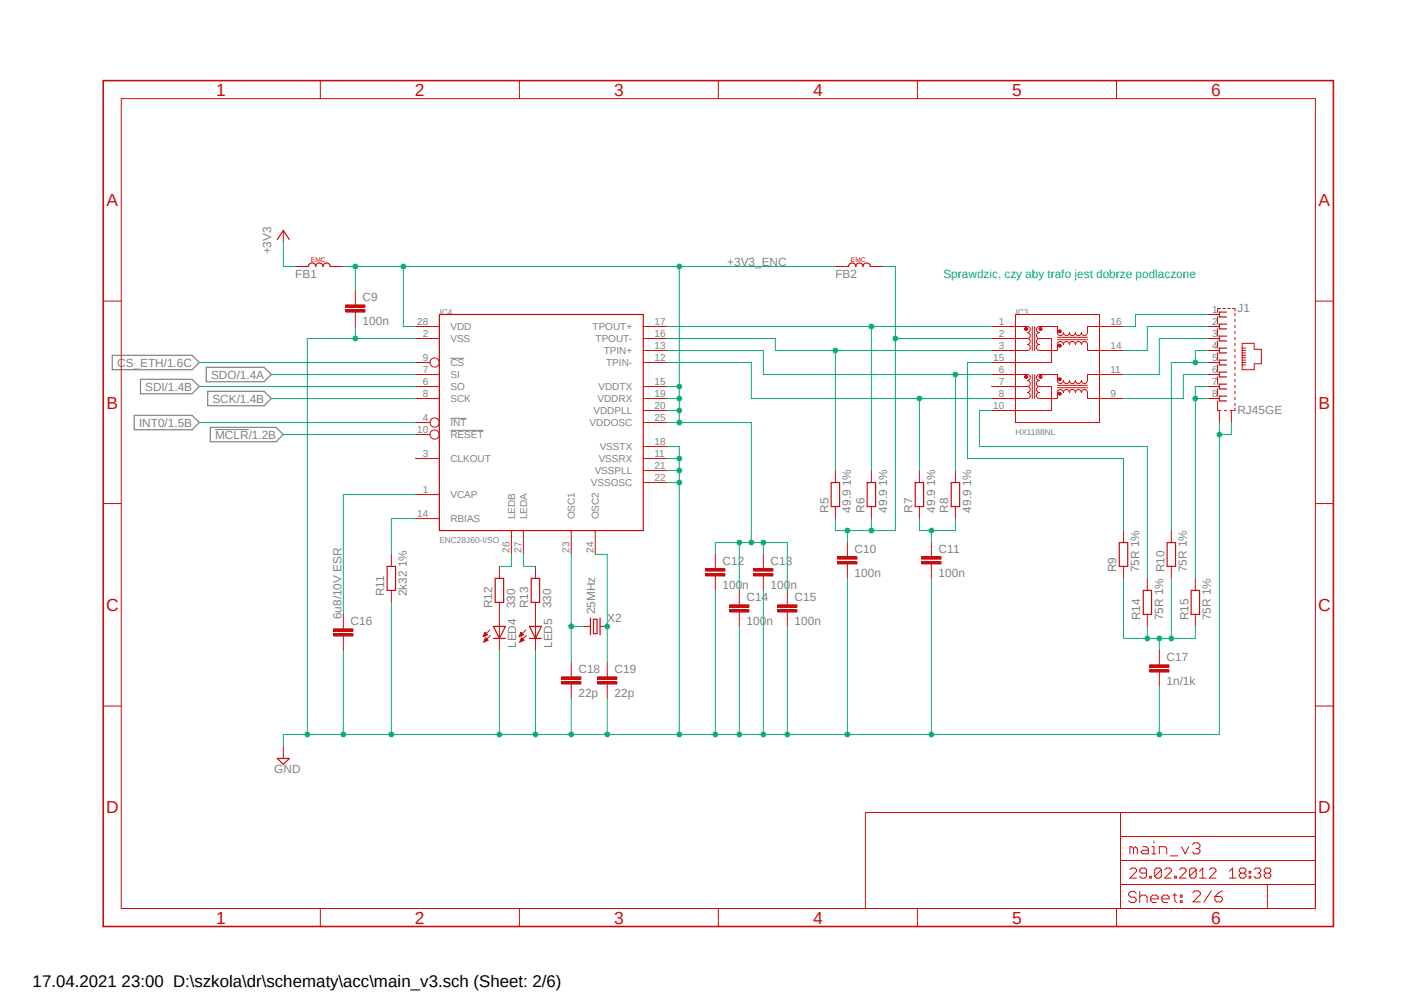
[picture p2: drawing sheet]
<svg xmlns="http://www.w3.org/2000/svg" width="297mm" height="210mm" viewBox="0 0 297 210" stroke-linecap="round" stroke-linejoin="round" font-family="sans-serif">
<path d="M21.3 16.7l261.2 179.9M282.5 16.7l-261.2 179.9" fill="none" stroke="#fff" stroke-width=".21"/>
<path d="M95.3 75.8h2.9M45.5 90.9h7.1M95.3 88.5h3.4M95.3 91.1h7" fill="none" stroke="#808080" stroke-width=".21"/>
<path d="M23.7 75.2h16.9l1.6 1.5-1.6 1.5h-16.9zM43.6 77.7h12.3l1.5 1.5-1.5 1.6h-12.3zM28.4 87.9h12.2l1.6 1.5-1.6 1.5h-12.2zM29.7 80.3h10.9l1.6 1.5-1.6 1.5h-10.9zM43.9 82.8h12l1.5 1.5-1.5 1.6h-12zM44.5 90.4h13.9l1.5 1.5-1.5 1.6h-13.9z" fill="none" stroke="#808080" stroke-width=".25"/>
<g fill="none" stroke="#c90d0c" stroke-width=".21">
<path d="M214.8 69.1h2.6a.64 .64 0 0 1 .6 .6 .64 .64 0 0 1-.6 .7 .64 .64 0 0 1 .6 .6 .64 .64 0 0 1-.6 .6M214.8 79.2h2.6a.64 .64 0 0 1 .6 .7 .64 .64 0 0 1-.6 .6 .64 .64 0 0 1 .6 .7 .64 .64 0 0 1-.6 .6M214.8 71.6h2.6M214.8 66.5h17.8v22.9h-17.8zM217.4 71.6a.64 .64 0 0 1 .6 .7 .64 .64 0 0 1-.6 .6 .64 .64 0 0 1 .6 .6 .64 .64 0 0 1-.6 .7h-2.6M218.4 69.1v5.1M218.4 79.2v5.1M218.9 69.1v5.1M218.9 79.2v5.1M219.9 71.6a.64 .64 0 0 0-.6 .7 .64 .64 0 0 0 .6 .6 .64 .64 0 0 0-.6 .6 .64 .64 0 0 0 .6 .7h3.8v-1.3a.64 .64 0 0 1 .7-.7 .64 .64 0 0 1 .6 .7 .64 .64 0 0 1 .6-.7 .64 .64 0 0 1 .7 .7 .64 .64 0 0 1 .6-.7 .64 .64 0 0 1 .6 .7 .64 .64 0 0 1 .7-.7 .64 .64 0 0 1 .6 .7 .64 .64 0 0 1 .6-.7 .64 .64 0 0 1 .7 .7v1.3h2.5M219.9 71.6h2.6v5.1h-7.7M223.7 71.4h6.4"/>
<path d="M223.7 71.9h6.4M232.6 69.1h-2.5v1.3a.64 .64 0 0 1-.7 .6 .64 .64 0 0 1-.6-.6 .64 .64 0 0 1-.6 .6 .64 .64 0 0 1-.7-.6 .64 .64 0 0 1-.6 .6 .64 .64 0 0 1-.6-.6 .64 .64 0 0 1-.7 .6 .64 .64 0 0 1-.6-.6 .64 .64 0 0 1-.6 .6 .64 .64 0 0 1-.7-.6v-1.3h-3.8a.64 .64 0 0 0-.6 .6 .64 .64 0 0 0 .6 .7 .64 .64 0 0 0-.6 .6 .64 .64 0 0 0 .6 .6M232.6 79.2h-2.5v1.3a.64 .64 0 0 1-.7 .7 .64 .64 0 0 1-.6-.7 .64 .64 0 0 1-.6 .7 .64 .64 0 0 1-.7-.7 .64 .64 0 0 1-.6 .7 .64 .64 0 0 1-.6-.7 .64 .64 0 0 1-.7 .7 .64 .64 0 0 1-.6-.7 .64 .64 0 0 1-.6 .7 .64 .64 0 0 1-.7-.7v-1.3h-3.8a.64 .64 0 0 0-.6 .7 .64 .64 0 0 0 .6 .6 .64 .64 0 0 0-.6 .7 .64 .64 0 0 0 .6 .6M214.8 81.8h2.6M217.4 81.8a.64 .64 0 0 1 .6 .6 .64 .64 0 0 1-.6 .7 .64 .64 0 0 1 .6 .6 .64 .64 0 0 1-.6 .6h-2.6M219.9 81.8a.64 .64 0 0 0-.6 .6 .64 .64 0 0 0 .6 .7 .64 .64 0 0 0-.6 .6 .64 .64 0 0 0 .6 .6h3.8v-1.2a.64 .64 0 0 1 .7-.7 .64 .64 0 0 1 .6 .7 .64 .64 0 0 1 .6-.7 .64 .64 0 0 1 .7 .7 .64 .64 0 0 1 .6-.7 .64 .64 0 0 1 .6 .7 .64 .64 0 0 1 .7-.7 .64 .64 0 0 1 .6 .7 .64 .64 0 0 1 .6-.7 .64 .64 0 0 1 .7 .7v1.2h2.5M219.9 81.8h2.6v5.1h-7.7M223.7 81.5h6.4M223.7 82h6.4"/>
</g>
<path d="M216.9 69.4l.2-.1 .2 .1 .2 .2-.2 .2h-.4l-.1-.2 .2-.1 .3 .1-.3 .1-.2-.1z" fill-rule="evenodd" fill="#c90d0c"/>
<path d="M216.9 69.4l.2-.1 .2 .1 .2 .2-.2 .2h-.4l-.1-.2 .2-.1 .3 .1-.3 .1-.2-.1z" fill="none" stroke="#c90d0c" stroke-width=".21"/>
<path d="M219.9 69.4l.3-.1 .2 .1v.4h-.5l-.1-.2 .2-.1 .3 .1-.3 .1-.2-.1z" fill-rule="evenodd" fill="#c90d0c"/>
<path d="M219.9 69.4l.3-.1 .2 .1v.4h-.5l-.1-.2 .2-.1 .3 .1-.3 .1-.2-.1z" fill="none" stroke="#c90d0c" stroke-width=".21"/>
<path d="M224 69.9l.2-.1 .2 .1v.5h-.4l-.1-.3 .2-.1 .3 .1-.3 .1-.2-.1z" fill-rule="evenodd" fill="#c90d0c"/>
<path d="M224 69.9l.2-.1 .2 .1v.5h-.4l-.1-.3 .2-.1 .3 .1-.3 .1-.2-.1z" fill="none" stroke="#c90d0c" stroke-width=".21"/>
<path d="M224 72.9h.4v.5l-.2 .1-.2-.1-.1-.2 .2-.2 .3 .2-.3 .1-.2-.1z" fill-rule="evenodd" fill="#c90d0c"/>
<path d="M224 72.9h.4v.5l-.2 .1-.2-.1-.1-.2 .2-.2 .3 .2-.3 .1-.2-.1z" fill="none" stroke="#c90d0c" stroke-width=".21"/>
<path d="M216.9 79.5h.4l.2 .3-.2 .2-.2 .1-.2-.1-.1-.2 .2-.2 .3 .2-.2 .1-.3-.1z" fill-rule="evenodd" fill="#c90d0c"/>
<path d="M216.9 79.5h.4l.2 .3-.2 .2-.2 .1-.2-.1-.1-.2 .2-.2 .3 .2-.2 .1-.3-.1z" fill="none" stroke="#c90d0c" stroke-width=".21"/>
<path d="M219.9 79.5h.5v.5l-.2 .1-.3-.1-.1-.2 .2-.2 .3 .2-.1 .1-.4-.1z" fill-rule="evenodd" fill="#c90d0c"/>
<path d="M219.9 79.5h.5v.5l-.2 .1-.3-.1-.1-.2 .2-.2 .3 .2-.1 .1-.4-.1z" fill="none" stroke="#c90d0c" stroke-width=".21"/>
<path d="M224 80h.4v.5l-.2 .1-.2-.1-.1-.2 .2-.2 .3 .2-.3 .1-.2-.1z" fill-rule="evenodd" fill="#c90d0c"/>
<path d="M224 80h.4v.5l-.2 .1-.2-.1-.1-.2 .2-.2 .3 .2-.3 .1-.2-.1z" fill="none" stroke="#c90d0c" stroke-width=".21"/>
<path d="M224 83.1h.4v.4l-.2 .2-.2-.2-.1-.2 .2-.1 .3 .1-.3 .1-.2-.1z" fill-rule="evenodd" fill="#c90d0c"/>
<g fill="none" stroke="#c90d0c" stroke-width=".21">
<path d="M209.8 69.1h5M209.8 71.6h5M209.8 74.2h5M209.8 76.7h5M209.8 79.2h5M232.6 69.1h5.1M232.6 74.2h5.1M232.6 79.2h5.1M176.7 99.6v2.5M184.4 99.6v2.5M194.5 99.6v2.5M202.1 99.6v2.5"/>
<path d="M209.8 81.8h5M209.8 84.3h5M209.8 86.9h5M224 83.1h.4v.4l-.2 .2-.2-.2-.1-.2 .2-.1 .3 .1-.3 .1-.2-.1zM232.6 84.3h5.1M176.7 107.2v2.5M179.3 117.3v.5M179.3 119.3v.5M184.4 107.2v2.5M194.5 107.2v2.5M202.1 107.2v2.5"/>
</g>
<path d="M175.8 102.1h1.8v5.1h-1.8zM183.5 102.1h1.7v5.1h-1.7zM193.6 102.1h1.8v5.1h-1.8zM201.2 102.1h1.8v5.1h-1.8z" fill="none" stroke="#c90d0c" stroke-width=".25"/>
<path d="M177.2 118.8h4.1v.5h-4.1z" fill-rule="evenodd" fill="#c90d0c"/>
<path d="M177.2 118.8h4.1v.5h-4.1z" fill="none" stroke="#c90d0c" stroke-width=".21"/>
<path d="M177.2 117.8h4.1v.5h-4.1z" fill-rule="evenodd" fill="#c90d0c"/>
<path d="M177.2 117.8h4.1v.5h-4.1zM179.3 114.8v2.5M179.3 119.8v2.6M197.1 117.3v.5M197.1 119.3v.5" fill="none" stroke="#c90d0c" stroke-width=".21"/>
<path d="M195 118.8h4.1v.5h-4.1z" fill-rule="evenodd" fill="#c90d0c"/>
<path d="M195 118.8h4.1v.5h-4.1z" fill="none" stroke="#c90d0c" stroke-width=".21"/>
<path d="M195 117.8h4.1v.5h-4.1z" fill-rule="evenodd" fill="#c90d0c"/>
<g fill="none" stroke="#c90d0c" stroke-width=".21">
<path d="M82.8 117.3v2.5M195 117.8h4.1v.5h-4.1zM197.1 114.8v2.5M197.1 119.8v2.6M237.7 112.3v2.5M237.7 119.8v2.6M247.8 112.3v2.5M247.8 119.8v2.6M72.6 132.5v.6M72.6 134.6v.5M82.8 124.9v2.6M242.7 122.4v2.5"/>
<path d="M242.7 130v2.5M252.9 122.4v2.5M252.9 130v2.5"/>
</g>
<path d="M81.9 119.8h1.8v5.1h-1.8zM236.8 114.8h1.8v5h-1.8zM246.9 114.8h1.8v5h-1.8zM241.9 124.9h1.7v5.1h-1.7zM252 124.9h1.8v5.1h-1.8z" fill="none" stroke="#c90d0c" stroke-width=".25"/>
<path d="M70.6 134.1h4.1v.5h-4.1z" fill-rule="evenodd" fill="#c90d0c"/>
<path d="M70.6 134.1h4.1v.5h-4.1z" fill="none" stroke="#c90d0c" stroke-width=".21"/>
<path d="M70.6 133.1h4.1v.5h-4.1z" fill-rule="evenodd" fill="#c90d0c"/>
<path d="M151.3 119.8v.6M70.6 133.1h4.1v.5h-4.1zM72.6 130v2.5M72.6 135.1v2.5M151.3 121.9v.5" fill="none" stroke="#c90d0c" stroke-width=".21"/>
<path d="M149.3 121.4h4.1v.5h-4.1z" fill-rule="evenodd" fill="#c90d0c"/>
<path d="M149.3 121.4h4.1v.5h-4.1z" fill="none" stroke="#c90d0c" stroke-width=".21"/>
<path d="M149.3 120.4h4.1v.5h-4.1z" fill-rule="evenodd" fill="#c90d0c"/>
<path d="M151.3 117.3v2.5M149.3 120.4h4.1v.5h-4.1zM151.3 122.4v2.5M156.4 127.5v.5M156.4 129.5v.5" fill="none" stroke="#c90d0c" stroke-width=".21"/>
<path d="M154.4 129h4.1v.5h-4.1z" fill-rule="evenodd" fill="#c90d0c"/>
<path d="M154.4 129h4.1v.5h-4.1z" fill="none" stroke="#c90d0c" stroke-width=".21"/>
<path d="M154.4 128h4.1v.5h-4.1z" fill-rule="evenodd" fill="#c90d0c"/>
<path d="M161.5 119.8v.6M154.4 128h4.1v.5h-4.1zM156.4 124.9v2.6M156.4 130v2.5M161.5 121.9v.5" fill="none" stroke="#c90d0c" stroke-width=".21"/>
<path d="M159.5 121.4h4v.5h-4z" fill-rule="evenodd" fill="#c90d0c"/>
<path d="M159.5 121.4h4v.5h-4z" fill="none" stroke="#c90d0c" stroke-width=".21"/>
<path d="M159.5 120.4h4v.5h-4z" fill-rule="evenodd" fill="#c90d0c"/>
<path d="M161.5 117.3v2.5M159.5 120.4h4v.5h-4zM161.5 122.4v2.5M166.6 127.5v.5M166.6 129.5v.5" fill="none" stroke="#c90d0c" stroke-width=".21"/>
<path d="M164.5 129h4.1v.5h-4.1z" fill-rule="evenodd" fill="#c90d0c"/>
<path d="M164.5 129h4.1v.5h-4.1z" fill="none" stroke="#c90d0c" stroke-width=".21"/>
<path d="M164.5 128h4.1v.5h-4.1z" fill-rule="evenodd" fill="#c90d0c"/>
<path d="M164.5 128h4.1v.5h-4.1zM166.6 124.9v2.6M166.6 130v2.5M245.3 140.2v.5M245.3 142.2v.5" fill="none" stroke="#c90d0c" stroke-width=".21"/>
<path d="M243.2 141.7h4.1v.5h-4.1z" fill-rule="evenodd" fill="#c90d0c"/>
<path d="M243.2 141.7h4.1v.5h-4.1z" fill="none" stroke="#c90d0c" stroke-width=".21"/>
<path d="M243.2 140.7h4.1v.5h-4.1z" fill-rule="evenodd" fill="#c90d0c"/>
<g fill="none" stroke="#c90d0c" stroke-width=".21">
<path d="M105.7 119.8v2.6M113.3 119.8v2.6M102.2 134.7h.1M102.3 134.6h.2M102.3 134.5h.4M102.4 134.4h.6M102.4 135.8h.1M102.4 134.3h.7M102.4 135.7h.2M102.4 134.2h.6M102.4 134.2h.5M102.4 135.6h.4"/>
<path d="M102.5 134h.3M102.5 135.6h.5M102.5 133.9h.2M102.5 135.5h.7M102.5 135.4h.6M102.6 133.9h.1M102.6 135.3h.4M102.6 133.8l.5 .5-.9 .4zM102.6 135.2h.4M102.7 135.1h.2M102.7 135h.1M102.7 135l.5 .5-.8 .3z"/>
<path d="M103.6 133.3l-1.4 1.4M103.8 134.5l-1.4 1.3M105.7 127.5v10.1M109.9 134.7h.1M109.9 134.6h.2M109.9 134.5h.5M110 134.4h.6M110 135.8h.1M110 134.3h.7M110 135.7h.2M110.1 134.2h.5M110.1 134.2h.4"/>
<path d="M110.1 135.6h.3M110.1 134h.3M110.1 135.6h.6M110.1 135.5h.7M110.1 133.9h.3M110.1 135.4h.6M110.2 133.9h.1M110.2 135.3h.5M110.2 135.2h.4M110.2 133.8l.5 .5-.8 .4zM110.3 135.1h.2M110.3 135h.1"/>
<path d="M110.4 135l.5 .5-.9 .3zM111.2 133.3l-1.3 1.4M111.4 134.5l-1.4 1.3M113.3 127.5v10.1M245.3 137.6v2.6M120.9 142.7v.5M120.9 144.7v.5M243.2 140.7h4.1v.5h-4.1zM245.3 142.7v2.5"/>
</g>
<path d="M104.4 132.5h2.5l-1.2 2.6zM104.4 135.1h2.5M104.8 122.4h1.7v5.1h-1.7zM112 135.1h2.6M112 132.5h2.6l-1.3 2.6zM112.4 122.4h1.8v5.1h-1.8z" fill="none" stroke="#c90d0c" stroke-width=".25"/>
<path d="M118.8 144.2h4.1v.5h-4.1z" fill-rule="evenodd" fill="#c90d0c"/>
<path d="M118.8 144.2h4.1v.5h-4.1z" fill="none" stroke="#c90d0c" stroke-width=".21"/>
<path d="M118.8 143.2h4.1v.5h-4.1z" fill-rule="evenodd" fill="#c90d0c"/>
<path d="M118.8 143.2h4.1v.5h-4.1zM120.9 140.2v2.5M120.9 145.2v2.6M128.5 142.7v.5M128.5 144.7v.5" fill="none" stroke="#c90d0c" stroke-width=".21"/>
<path d="M126.4 144.2h4.1v.5h-4.1z" fill-rule="evenodd" fill="#c90d0c"/>
<path d="M126.4 144.2h4.1v.5h-4.1z" fill="none" stroke="#c90d0c" stroke-width=".21"/>
<path d="M126.4 143.2h4.1v.5h-4.1z" fill-rule="evenodd" fill="#c90d0c"/>
<path d="M75.2 64v.5M75.2 66v.5M123.4 132.5h1.5M127 132.5h1.5M126.4 143.2h4.1v.5h-4.1zM128.5 140.2v2.5M128.5 145.2v2.6" fill="none" stroke="#c90d0c" stroke-width=".21"/>
<path d="M124.9 130.8v3.5M125.6 131h.7v3.1h-.7zM127 130.8v3.5" fill="none" stroke="#c90d0c" stroke-width=".25"/>
<path d="M73.1 65.5h4.1v.5h-4.1z" fill-rule="evenodd" fill="#c90d0c"/>
<path d="M73.1 65.5h4.1v.5h-4.1z" fill="none" stroke="#c90d0c" stroke-width=".21"/>
<path d="M73.1 64.5h4.1v.5h-4.1z" fill-rule="evenodd" fill="#c90d0c"/>
<g fill="none" stroke="#c90d0c" stroke-width=".21">
<path d="M67.8 17.1v3.8M109.9 17.1v3.8M152 17.1v3.8M194.1 17.1v3.8M236.2 17.1v3.8M25.7 20.9h252.6v171.3h-252.6zM59.9 48.8v2.5M62.5 56.4h2.5M70.1 56.4h2.5M176.7 56.4h2.6M184.4 56.4h2.5M21.8 63.7h3.9"/>
<path d="M73.1 64.5h4.1v.5h-4.1zM75.2 61.5v2.5M75.2 66.5v2.6M87.9 71.6h5.1M87.9 79.2h5.1M87.9 76.7h3.1M87.9 69.1h5.1M136.1 71.6h5.1M136.1 76.7h5.1M136.1 74.2h5.1M136.1 69.1h5.1M255.4 71.6h2.6"/>
<path d="M255.4 79.2h2.6M255.4 76.7h2.6M255.4 74.2h2.6M255.4 69.1h2.6M255.4 66.5h2.6M257.6 67.1v1.5M257.6 69.6v1.5M257.6 72.1v1.6M257.6 74.7v1.5M257.6 77.2v1.5M257.6 79.8v1.5M258.2 65.3h-.6v.7"/>
<path d="M258.7 65.3h.5M259.8 65.3h.5M260.8 65.3h.5v.5M261.3 66.3v.5M261.3 67.6v.5M261.3 68.8v.5M261.3 70.1v.5M261.3 71.4v.5M261.3 72.6v.6M261.3 73.9v.5M261.3 75.2v.5M261.3 76.5v.5"/>
<path d="M261.3 77.7v.5M261.3 79v.5M262.8 76.7h.8M262.8 74.2h.8M262.8 72.6h2.5v1.3h1.6v3.1h-1.6v1.2h-2.5zM262.8 73.7h.8M262.8 74.7h.8M262.8 75.2h.8M262.8 75.7h.8M262.8 76.2h.8M262.8 77.2h.8M278.3 63.7h3.8"/>
<path d="M87.9 97h5.1M87.9 89.4h3.1M87.9 81.8h5.1M87.9 84.3h5.1M87.9 91.9h3.1M136.1 97h5.1M136.1 89.4h5.1M136.1 81.8h5.1M136.1 84.3h5.1M136.1 94.5h5.1M136.1 86.9h5.1M136.1 99.6h5.1"/>
<path d="M255.4 81.8h2.6M255.4 84.3h2.6M257.6 84.8v2.1h.6M257.6 82.3v1.5M258 86.9v2.5M259 86.9h.5M260.3 86.9h.5M260.5 86.9v2.5M261.3 86.4v.5h-.3M261.3 80.3v.5M261.3 81.5v.5M261.3 82.8v.5"/>
<path d="M261.3 84.1v.5M261.3 85.3v.6M21.8 106.6h3.9M87.9 104.6h5.1M87.9 109.7h5.1M108.2 112.3v5M110.7 112.3v5M120.9 112.3v5M125.9 112.3v5M136.1 102.1h5.1M278.3 106.6h3.8M21.8 149.4h3.9"/>
<path d="M59.9 157.9v2.6M278.3 149.4h3.8M237.1 171.9v20.3M237.1 177h41.2M239.8 179.5l-.4-.3h-.3v1.5M239.8 179.5v1.2M239.8 179.5l.4-.3 .4 .3v1.2M241.8 179.2h.8l.3 .3v1.2h-1.1l-.4-.4 .4-.4h1.1M243.7 179.2h.4v1.5M244.1 178v.4M250 179.2l.7 1.5 .8-1.5M252.3 178.7l.4-.3h.8l.4 .3v.5l-.4 .3"/>
<path d="M253.1 179.5h.4M253.5 179.5l.4 .4v.4l-.4 .4h-.8l-.4-.4M278.3 171.9h-95.2v20.3M67.8 192.2v3.8M109.9 192.2v3.8M152 192.2v3.8M194.1 192.2v3.8M236.2 192.2v3.8M237.1 187.2h41.2M237.1 182.1h41.2M239.1 184l.3-.3h.7l.3 .3v.4l-1.3 1.4h1.3M240.4 189l-.4-.4h-.8l-.4 .4v.4l.4 .4h.8l.4 .4v.4l-.4 .4h-.8l-.4-.4"/>
<path d="M241.1 188.6v2.4M241.1 189.8l.4-.4h.8l.4 .4v1.2M242.6 184.7h-1.1l-.4-.3v-.4l.4-.3h.7l.4 .3v1.4l-.4 .4h-.7l-.4-.4M243.2 185.4h.4v.4h-.4zM243.5 190.2h1.5v-.4l-.4-.4h-.7l-.4 .4v.8l.4 .4h.7M243.7 180.7h.8M245.3 180.7v-1.5h1.2l.3 .3v1.2M245.7 184v1.4l-.3 .4h-.8l-.3-.4M245.7 184l-.3-.3h-.8l-.3 .3v1.4M245.7 184l-1.4 1.4M245.8 190.2h1.6v-.4l-.4-.4h-.8l-.4 .4v.8l.4 .4h.8M246.4 184l.4-.3h.7l.3 .3v.4l-1.4 1.4h1.4"/>
<path d="M247.6 181.1h1.6M248.2 189.4h.7M248.5 185.4h.4v.4h-.4zM248.5 189v1.6l.4 .4M249.6 184l.3-.3h.7l.3 .3v.4l-1.3 1.4h1.3M249.7 189.4h.4v.4h-.4zM249.7 190.6h.4v.4h-.4zM252.4 188.9l.4-.4h.7l.5 .4v.4l-1.6 1.5h1.6M253.1 184v1.4l-.4 .4h-.7l-.3-.4M253.1 184l-.4-.3h-.7l-.3 .3v1.4M253.1 184l-1.4 1.4M253.8 185.8h1.4"/>
<path d="M253.8 184.4l.7-.7v2.1M255.9 184l.3-.3h.7l.4 .3v.4l-1.4 1.4h1.4M256.3 188.5l-1.6 2.3M257 189.7h1.2l.4 .4v.4l-.4 .3h-.8l-.4-.3zM258.6 188.5l-.8 .4-.8 .8M260.1 185.8h1.4M260.1 184.4l.7-.7v2.1M262.5 184.7l-.3 .4v.3l.3 .4h.7l.4-.4v-.3l-.4-.4M262.5 184.7l-.3-.3v-.4l.3-.3h.7l.4 .3v.4l-.4 .3M262.5 184.7h.7M264.3 185.4h.3v.4h-.3zM264.3 184.4h.3v.3h-.3z"/>
<path d="M265.3 184l.4-.3h.7l.3 .3v.4l-.3 .3M266.1 184.7h.3M266.4 184.7l.3 .4v.3l-.3 .4h-.7l-.4-.4M267.8 184.7l-.3 .4v.3l.3 .4h.7l.4-.4v-.3l-.4-.4M267.8 184.7l-.3-.3v-.4l.3-.3h.7l.4 .3v.4l-.4 .3M267.8 184.7h.7M268.1 187.2v5"/>
<circle cx="91.9" cy="76.7" r=".98"/>
<circle cx="91.9" cy="89.4" r=".98"/>
<circle cx="91.9" cy="91.9" r=".98"/>
</g>
<g fill="none" stroke="#c90d0c" stroke-width=".25">
<path d="M58.7 50.7l1.2-1.9 1.3 1.9M65 56.4h.3a.76 .76 0 0 1 .7-.8 .76 .76 0 0 1 .8 .8 .76 .76 0 0 1 .8-.8 .76 .76 0 0 1 .7 .8 .76 .76 0 0 1 .8-.8 .76 .76 0 0 1 .7 .8h.3M179.3 56.4h.2a.76 .76 0 0 1 .8-.8 .76 .76 0 0 1 .8 .8 .76 .76 0 0 1 .7-.8 .76 .76 0 0 1 .8 .8 .76 .76 0 0 1 .7-.8 .76 .76 0 0 1 .8 .8h.3M93 66.5h43.1v45.8h-43.1zM259.5 66h-1.5v1.1h1.5M259.5 68.6h-1.5v1h1.5M259.5 71.1h-1.5v1h1.5M259.5 73.7h-1.5v1h1.5M259.5 76.2h-1.5v1h1.5M259.5 78.7h-1.5v1.1h1.5M259.5 81.3h-1.5v1h1.5M259.5 83.8h-1.5v1h1.5"/>
<path d="M58.7 160.5h2.5l-1.3 1.3z"/>
</g>
<path d="M21.8 17.1h260.3v178.9h-260.3z" fill="none" stroke="#c90d0c" stroke-width=".34"/>
<g fill="none" stroke="#0dab76" stroke-width=".21">
<path d="M75.2 69.1v2.5M87.9 71.6h-22.9v83.8M141.2 94.5h2.5v60.9M141.2 97h2.5M141.2 99.6h2.5M258 89.4v66h-198.1v2.5M260.5 89.4v2.5h-2.5M141.2 102.1h2.5M72.6 137.6v17.8M82.8 127.5v27.9M105.7 137.6v17.8M113.3 137.6v17.8"/>
<path d="M151.3 124.9v30.5M156.4 132.5v22.9M161.5 124.9v30.5M166.6 132.5v22.9M179.3 122.4v33M197.1 122.4v33M120.9 147.8v7.6M128.5 147.8v7.6M245.3 145.2v10.2"/>
</g>
<circle cx="258" cy="91.9" r=".51" fill="#0dab76"/>
<circle cx="258" cy="91.9" r=".51" fill="none" stroke="#0dab76" stroke-width=".21"/>
<circle cx="197.1" cy="155.4" r=".51" fill="#0dab76"/>
<circle cx="197.1" cy="155.4" r=".51" fill="none" stroke="#0dab76" stroke-width=".21"/>
<circle cx="120.9" cy="155.4" r=".51" fill="#0dab76"/>
<circle cx="120.9" cy="155.4" r=".51" fill="none" stroke="#0dab76" stroke-width=".21"/>
<circle cx="105.7" cy="155.4" r=".51" fill="#0dab76"/>
<circle cx="105.7" cy="155.4" r=".51" fill="none" stroke="#0dab76" stroke-width=".21"/>
<circle cx="113.3" cy="155.4" r=".51" fill="#0dab76"/>
<circle cx="113.3" cy="155.4" r=".51" fill="none" stroke="#0dab76" stroke-width=".21"/>
<circle cx="128.5" cy="155.4" r=".51" fill="#0dab76"/>
<circle cx="128.5" cy="155.4" r=".51" fill="none" stroke="#0dab76" stroke-width=".21"/>
<circle cx="245.3" cy="155.4" r=".51" fill="#0dab76"/>
<circle cx="245.3" cy="155.4" r=".51" fill="none" stroke="#0dab76" stroke-width=".21"/>
<circle cx="82.8" cy="155.4" r=".51" fill="#0dab76"/>
<circle cx="82.8" cy="155.4" r=".51" fill="none" stroke="#0dab76" stroke-width=".21"/>
<circle cx="72.6" cy="155.4" r=".51" fill="#0dab76"/>
<circle cx="72.6" cy="155.4" r=".51" fill="none" stroke="#0dab76" stroke-width=".21"/>
<circle cx="179.3" cy="155.4" r=".51" fill="#0dab76"/>
<circle cx="179.3" cy="155.4" r=".51" fill="none" stroke="#0dab76" stroke-width=".21"/>
<circle cx="143.7" cy="97" r=".51" fill="#0dab76"/>
<circle cx="143.7" cy="97" r=".51" fill="none" stroke="#0dab76" stroke-width=".21"/>
<circle cx="143.7" cy="99.6" r=".51" fill="#0dab76"/>
<circle cx="143.7" cy="99.6" r=".51" fill="none" stroke="#0dab76" stroke-width=".21"/>
<circle cx="143.7" cy="102.1" r=".51" fill="#0dab76"/>
<circle cx="143.7" cy="102.1" r=".51" fill="none" stroke="#0dab76" stroke-width=".21"/>
<circle cx="143.7" cy="155.4" r=".51" fill="#0dab76"/>
<circle cx="143.7" cy="155.4" r=".51" fill="none" stroke="#0dab76" stroke-width=".21"/>
<circle cx="151.3" cy="155.4" r=".51" fill="#0dab76"/>
<circle cx="151.3" cy="155.4" r=".51" fill="none" stroke="#0dab76" stroke-width=".21"/>
<circle cx="156.4" cy="155.4" r=".51" fill="#0dab76"/>
<circle cx="156.4" cy="155.4" r=".51" fill="none" stroke="#0dab76" stroke-width=".21"/>
<circle cx="161.5" cy="155.4" r=".51" fill="#0dab76"/>
<circle cx="161.5" cy="155.4" r=".51" fill="none" stroke="#0dab76" stroke-width=".21"/>
<circle cx="166.6" cy="155.4" r=".51" fill="#0dab76"/>
<circle cx="166.6" cy="155.4" r=".51" fill="none" stroke="#0dab76" stroke-width=".21"/>
<circle cx="65" cy="155.4" r=".51" fill="#0dab76"/>
<circle cx="65" cy="155.4" r=".51" fill="none" stroke="#0dab76" stroke-width=".21"/>
<circle cx="75.2" cy="71.6" r=".51" fill="#0dab76"/>
<g fill="none" stroke="#0dab76" stroke-width=".21">
<path d="M59.9 51.3v5.1h2.6M141.2 69.1h68.6M184.4 69.1v30.5M59.9 91.9h28"/>
<circle cx="75.2" cy="71.6" r=".51"/>
</g>
<circle cx="184.4" cy="69.1" r=".51" fill="#0dab76"/>
<g fill="none" stroke="#0dab76" stroke-width=".21">
<path d="M141.2 74.2h20.3v5h48.3M202.1 79.2v20.4"/>
<circle cx="184.4" cy="69.1" r=".51"/>
</g>
<circle cx="202.1" cy="79.2" r=".51" fill="#0dab76"/>
<g fill="none" stroke="#0dab76" stroke-width=".21">
<path d="M141.2 76.7h17.8v7.6h50.8M194.5 84.3v15.3"/>
<circle cx="202.1" cy="79.2" r=".51"/>
</g>
<circle cx="194.5" cy="84.3" r=".51" fill="#0dab76"/>
<g fill="none" stroke="#0dab76" stroke-width=".21">
<path d="M141.2 71.6h22.8v2.6h45.8M176.7 74.2v25.4"/>
<circle cx="194.5" cy="84.3" r=".51"/>
</g>
<circle cx="176.7" cy="74.2" r=".51" fill="#0dab76"/>
<g fill="none" stroke="#0dab76" stroke-width=".21">
<path d="M186.9 56.4h2.5v55.9h-12.7v-2.6M189.4 71.6h20.4M179.3 112.3v2.5M184.4 109.7v2.6"/>
<circle cx="176.7" cy="74.2" r=".51"/>
</g>
<circle cx="184.4" cy="112.3" r=".51" fill="#0dab76"/>
<circle cx="184.4" cy="112.3" r=".51" fill="none" stroke="#0dab76" stroke-width=".21"/>
<circle cx="179.3" cy="112.3" r=".51" fill="#0dab76"/>
<circle cx="179.3" cy="112.3" r=".51" fill="none" stroke="#0dab76" stroke-width=".21"/>
<circle cx="189.4" cy="71.6" r=".51" fill="#0dab76"/>
<g fill="none" stroke="#0dab76" stroke-width=".21">
<path d="M194.5 109.7v2.6h7.6v-2.6M197.1 112.3v2.5"/>
<circle cx="189.4" cy="71.6" r=".51"/>
</g>
<circle cx="197.1" cy="112.3" r=".51" fill="#0dab76"/>
<g fill="none" stroke="#0dab76" stroke-width=".21">
<path d="M209.8 76.7h-5.1v20.3h33v15.3M209.8 86.9h-2.6v7.6h35.5v27.9M237.7 122.4v12.7h15.2v-2.6M242.7 132.5v2.6M245.3 135.1v2.5M247.8 122.4v12.7"/>
<circle cx="197.1" cy="112.3" r=".51"/>
</g>
<circle cx="242.7" cy="135.1" r=".51" fill="#0dab76"/>
<circle cx="242.7" cy="135.1" r=".51" fill="none" stroke="#0dab76" stroke-width=".21"/>
<circle cx="247.8" cy="135.1" r=".51" fill="#0dab76"/>
<circle cx="247.8" cy="135.1" r=".51" fill="none" stroke="#0dab76" stroke-width=".21"/>
<circle cx="245.3" cy="135.1" r=".51" fill="#0dab76"/>
<g fill="none" stroke="#0dab76" stroke-width=".21">
<path d="M255.4 66.5h-15.2v2.6h-2.5M255.4 69.1h-12.7v5.1h-5M255.4 74.2h-2.5v2.5M255.4 71.6h-10.1v7.6h-7.6M255.4 79.2h-5v5.1h-12.7M255.4 76.7h-7.6v35.6"/>
<circle cx="245.3" cy="135.1" r=".51"/>
</g>
<circle cx="252.9" cy="76.7" r=".51" fill="#0dab76"/>
<g fill="none" stroke="#0dab76" stroke-width=".21">
<path d="M252.9 84.3h2.5M255.4 81.8h-2.5v40.6"/>
<circle cx="252.9" cy="76.7" r=".51"/>
</g>
<circle cx="252.9" cy="84.3" r=".51" fill="#0dab76"/>
<g fill="none" stroke="#0dab76" stroke-width=".21">
<path d="M87.9 109.7h-5.1v7.6M87.9 104.6h-15.3v25.4M108.2 117.3v2.5h-2.5M110.7 117.3v2.5h2.6M125.9 117.3h2.6v22.9"/>
<circle cx="252.9" cy="84.3" r=".51"/>
</g>
<circle cx="128.5" cy="132.5" r=".51" fill="#0dab76"/>
<g fill="none" stroke="#0dab76" stroke-width=".21">
<path d="M120.9 117.3v22.9M120.9 132.5h2.5"/>
<circle cx="128.5" cy="132.5" r=".51"/>
</g>
<circle cx="120.9" cy="132.5" r=".51" fill="#0dab76"/>
<g fill="none" stroke="#0dab76" stroke-width=".21">
<path d="M72.6 56.4h104.1M75.2 56.4v5.1M85.3 56.4v12.7h2.6M143.7 56.4v33M42.2 76.7h45.7M57.4 79.2h30.5M42.2 81.8h45.7M42.2 89.4h45.7M57.4 84.3h30.5M141.2 81.8h2.5M141.2 84.3h2.5M141.2 89.4h17.8v25.4"/>
<path d="M141.2 86.9h2.5M151.3 117.3v-2.5h15.3v10.1M156.4 114.8v10.1M161.5 114.8v2.5"/>
<circle cx="120.9" cy="132.5" r=".51"/>
</g>
<circle cx="161.5" cy="114.8" r=".51" fill="#0dab76"/>
<circle cx="161.5" cy="114.8" r=".51" fill="none" stroke="#0dab76" stroke-width=".21"/>
<circle cx="156.4" cy="114.8" r=".51" fill="#0dab76"/>
<circle cx="156.4" cy="114.8" r=".51" fill="none" stroke="#0dab76" stroke-width=".21"/>
<circle cx="159" cy="114.8" r=".51" fill="#0dab76"/>
<circle cx="159" cy="114.8" r=".51" fill="none" stroke="#0dab76" stroke-width=".21"/>
<circle cx="143.7" cy="89.4" r=".51" fill="#0dab76"/>
<circle cx="143.7" cy="89.4" r=".51" fill="none" stroke="#0dab76" stroke-width=".21"/>
<circle cx="143.7" cy="86.9" r=".51" fill="#0dab76"/>
<circle cx="143.7" cy="86.9" r=".51" fill="none" stroke="#0dab76" stroke-width=".21"/>
<circle cx="143.7" cy="84.3" r=".51" fill="#0dab76"/>
<circle cx="143.7" cy="84.3" r=".51" fill="none" stroke="#0dab76" stroke-width=".21"/>
<circle cx="143.7" cy="81.8" r=".51" fill="#0dab76"/>
<circle cx="143.7" cy="81.8" r=".51" fill="none" stroke="#0dab76" stroke-width=".21"/>
<circle cx="143.7" cy="56.4" r=".51" fill="#0dab76"/>
<circle cx="143.7" cy="56.4" r=".51" fill="none" stroke="#0dab76" stroke-width=".21"/>
<circle cx="85.3" cy="56.4" r=".51" fill="#0dab76"/>
<circle cx="85.3" cy="56.4" r=".51" fill="none" stroke="#0dab76" stroke-width=".21"/>
<circle cx="75.2" cy="56.4" r=".51" fill="#0dab76"/>
<circle cx="75.2" cy="56.4" r=".51" fill="none" stroke="#0dab76" stroke-width=".21"/>
<g font-size="3.7" fill="#c90d0c">
<text x="45.7" y="20.3">1</text>
<text x="87.8" y="20.3">2</text>
<text x="129.9" y="20.3">3</text>
<text x="172" y="20.3">4</text>
<text x="214.1" y="20.3">5</text>
<text x="256.2" y="20.3">6</text>
<text x="22.5" y="43.6">A</text>
<text x="279" y="43.6">A</text>
<text x="22.5" y="86.4">B</text>
<text x="279" y="86.4">B</text>
<text x="22.4" y="129.3">C</text>
<text x="278.9" y="129.3">C</text>
<text x="22.4" y="172.1">D</text>
<text x="278.9" y="172.1">D</text>
<text x="45.7" y="195.5">1</text>
<text x="87.8" y="195.5">2</text>
<text x="129.9" y="195.5">3</text>
<text x="172" y="195.5">4</text>
<text x="214.1" y="195.5">5</text>
<text x="256.2" y="195.5">6</text>
</g>
<text font-size="3.6" x="6.9" y="208.9">17.04.2021 23:00 D:\szkola\dr\schematy\acc\main_v3.sch (Sheet: 2/6)</text>
<g font-size="2.5" fill="#808080">
<text x="57.4" y="53.8" transform="rotate(-90 57.4 53.8)">+3V3</text>
<text x="62.5" y="58.9">FB1</text>
<text x="153.9" y="56.4">+3V3_ENC</text>
<text x="176.7" y="58.9">FB2</text>
<text x="76.7" y="63.6">C9</text>
<text x="76.7" y="68.7">100n</text>
<text x="261.8" y="66">J1</text>
<text x="24.8" y="77.6">CS_ETH/1.6C</text>
<text x="30.7" y="82.7">SDI/1.4B</text>
<text x="44.7" y="80.1">SDO/1.4A</text>
<text x="45" y="85.2">SCK/1.4B</text>
<text x="261.8" y="87.6">RJ45GE</text>
<text x="29.5" y="90.3">INT0/1.5B</text>
<text x="45.5" y="92.8">MCLR/1.2B</text>
<text x="175.3" y="108.5" transform="rotate(-90 175.3 108.5)">R5</text>
<text x="180" y="108.5" transform="rotate(-90 180 108.5)">49.9 1%</text>
<text x="182.9" y="108.5" transform="rotate(-90 182.9 108.5)">R6</text>
<text x="187.7" y="108.5" transform="rotate(-90 187.7 108.5)">49.9 1%</text>
<text x="193" y="108.5" transform="rotate(-90 193 108.5)">R7</text>
<text x="197.8" y="108.5" transform="rotate(-90 197.8 108.5)">49.9 1%</text>
<text x="200.6" y="108.5" transform="rotate(-90 200.6 108.5)">R8</text>
<text x="205.4" y="108.5" transform="rotate(-90 205.4 108.5)">49.9 1%</text>
<text x="152.9" y="119.5">C12</text>
<text x="163" y="119.5">C13</text>
<text x="180.8" y="117">C10</text>
<text x="198.6" y="117">C11</text>
<text x="152.9" y="124.5">100n</text>
<text x="163" y="124.5">100n</text>
<text x="180.8" y="122">100n</text>
<text x="198.6" y="122">100n</text>
<text x="236.2" y="121.1" transform="rotate(-90 236.2 121.1)">R9</text>
<text x="241" y="121.1" transform="rotate(-90 241 121.1)">75R 1%</text>
<text x="251.1" y="121.1" transform="rotate(-90 251.1 121.1)">75R 1%</text>
<text x="72.3" y="131" transform="rotate(-90 72.3 131)">6u8/10V ESR</text>
<text x="81.3" y="126.2" transform="rotate(-90 81.3 126.2)">R11</text>
<text x="86.1" y="126.2" transform="rotate(-90 86.1 126.2)">2k32 1%</text>
<text x="104.1" y="128.7" transform="rotate(-90 104.1 128.7)">R12</text>
<text x="109" y="128.7" transform="rotate(-90 109 128.7)">330</text>
<text x="111.8" y="128.7" transform="rotate(-90 111.8 128.7)">R13</text>
<text x="116.6" y="128.7" transform="rotate(-90 116.6 128.7)">330</text>
<text x="125.9" y="130" transform="rotate(-90 125.9 130)">25MHz</text>
<text x="128.5" y="131.5">X2</text>
<text x="157.9" y="127.1">C14</text>
<text x="168.1" y="127.1">C15</text>
<text x="241.3" y="131.3" transform="rotate(-90 241.3 131.3)">R14</text>
<text x="246.1" y="131.3" transform="rotate(-90 246.1 131.3)">75R 1% R10</text>
<text x="251.4" y="131.3" transform="rotate(-90 251.4 131.3)">R15</text>
<text x="256.2" y="131.3" transform="rotate(-90 256.2 131.3)">75R 1%</text>
<text x="74.2" y="132.2">C16</text>
<text x="109.2" y="137.1" transform="rotate(-90 109.2 137.1)">LED4</text>
<text x="116.8" y="137.1" transform="rotate(-90 116.8 137.1)">LED5</text>
<text x="157.9" y="132.2">100n</text>
<text x="168.1" y="132.2">100n</text>
<text x="122.4" y="142.3">C18</text>
<text x="130" y="142.3">C19</text>
<text x="246.8" y="139.8">C17</text>
<text x="122.4" y="147.4">22p</text>
<text x="130" y="147.4">22p</text>
<text x="246.8" y="144.9">1n/1k</text>
<text x="58" y="163.7">GND</text>
</g>
<text font-size="2.5" fill="#0dab76" x="199.6" y="58.9">Sprawdzic, czy aby trafo jest dobrze podlaczone</text>
<g font-size="2.1" fill="#808080">
<text x="88.3" y="68.7">28</text>
<text x="89.4" y="71.3">2</text>
<text x="95.3" y="69.8">VDD</text>
<text x="125.3" y="69.8">TPOUT+</text>
<text x="138.5" y="71.3">16</text>
<text x="138.5" y="68.7">17</text>
<text x="211.3" y="68.7">1</text>
<text x="211.3" y="71.3">2</text>
<text x="234.9" y="68.7">16</text>
<text x="256.5" y="66.2">1</text>
<text x="256.5" y="68.7">2</text>
<text x="256.5" y="71.3">3</text>
<text x="89.4" y="76.4">9</text>
<text x="95.3" y="77.5">CS</text>
<text x="95.3" y="72.4">VSS</text>
<text x="126" y="72.4">TPOUT-</text>
<text x="127.7" y="74.9">TPIN+</text>
<text x="128.2" y="77.5">TPIN-</text>
<text x="138.5" y="76.4">12</text>
<text x="138.5" y="73.8">13</text>
<text x="210.1" y="76.4">15</text>
<text x="211.3" y="73.8">3</text>
<text x="234.9" y="73.8">14</text>
<text x="256.5" y="73.8">4</text>
<text x="256.5" y="76.4">5</text>
<text x="89.4" y="81.4">6</text>
<text x="89.4" y="78.9">7</text>
<text x="89.4" y="83.9">8</text>
<text x="95.3" y="82.5">SO</text>
<text x="95.3" y="80">SI</text>
<text x="126.6" y="82.5">VDDTX</text>
<text x="138.5" y="81.4">15</text>
<text x="138.5" y="83.9">19</text>
<text x="211.3" y="78.9">6</text>
<text x="211.3" y="81.4">7</text>
<text x="211.3" y="83.9">8</text>
<text x="234.9" y="78.9">11</text>
<text x="234.9" y="83.9">9</text>
<text x="256.5" y="78.9">6</text>
<text x="256.5" y="81.4">7</text>
<text x="256.5" y="83.9">8</text>
<text x="89.4" y="89">4</text>
<text x="95.3" y="85.1">SCK</text>
<text x="125.6" y="87.6">VDDPLL</text>
<text x="126.4" y="85.1">VDDRX</text>
<text x="138.5" y="86.5">20</text>
<text x="138.5" y="89">25</text>
<text x="210.1" y="86.5">10</text>
<text x="88.3" y="91.6">10</text>
<text x="95.3" y="92.7">RESET</text>
<text x="95.3" y="90.2">INT</text>
<text x="124.8" y="90.2">VDDOSC</text>
<text x="126.9" y="95.2">VSSTX</text>
<text x="138.5" y="94.1">18</text>
<text x="89.4" y="96.6">3</text>
<text x="95.3" y="97.8">CLKOUT</text>
<text x="125.8" y="100.3">VSSPLL</text>
<text x="126.7" y="97.8">VSSRX</text>
<text x="138.5" y="96.6">11</text>
<text x="138.5" y="99.2">21</text>
<text x="138.5" y="101.7">22</text>
<text x="89.4" y="104.3">1</text>
<text x="95.3" y="105.4">VCAP</text>
<text x="125" y="102.9">VSSOSC</text>
<text x="88.3" y="109.3">14</text>
<text x="95.3" y="110.5">RBIAS</text>
<text x="109" y="109.9" transform="rotate(-90 109 109.9)">LEDB</text>
<text x="111.5" y="109.9" transform="rotate(-90 111.5 109.9)">LEDA</text>
<text x="121.6" y="109.9" transform="rotate(-90 121.6 109.9)">OSC1</text>
<text x="126.7" y="109.9" transform="rotate(-90 126.7 109.9)">OSC2</text>
<text x="107.8" y="117" transform="rotate(-90 107.8 117)">26</text>
<text x="110.4" y="117" transform="rotate(-90 110.4 117)">27</text>
<text x="120.5" y="117" transform="rotate(-90 120.5 117)">23</text>
<text x="125.6" y="117" transform="rotate(-90 125.6 117)">24</text>
</g>
<g font-size="1.8" fill="#808080">
<text x="93" y="66.5">IC4</text>
<text x="214.8" y="66.5">IC3</text>
<text x="214.8" y="91.9">HX1188NL</text>
<text x="93" y="114.8">ENC28J60-I/SO</text>
</g>
<g font-size="1.4" fill="#c90d0c">
<text x="65.8" y="55.4">EMC</text>
<text x="180" y="55.4">EMC</text>
</g>
</svg>
